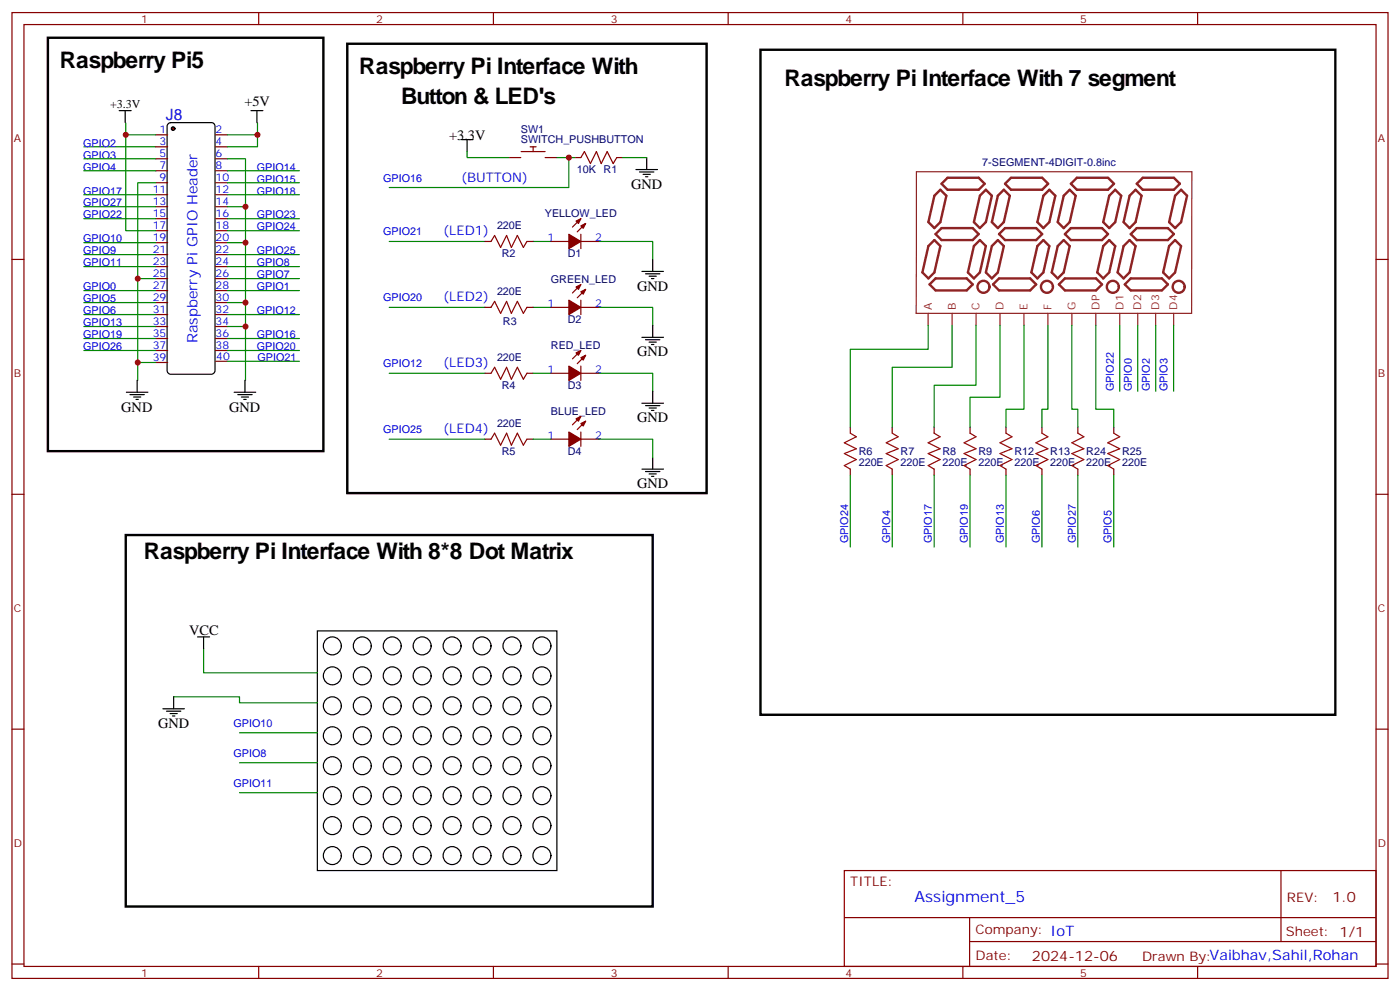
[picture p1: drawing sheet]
<svg xmlns="http://www.w3.org/2000/svg" width="412mm" height="292mm" viewBox="0 0 412 292" stroke-linecap="round" stroke-linejoin="round" font-family="sans-serif">
<g fill="none" stroke="#870000" stroke-width=".35">
<path d="M3.5 3.7h405.4v284.3h-405.4zM7.1 7.2h398.2v277.3h-398.2zM76.2 3.7v3.5M145.3 3.7v3.5M214.5 3.7v3.5M283.6 3.7v3.5M352.8 3.7v3.5M149.9 46.4h3.5M153.5 44.6h7.1M156.2 43.2h1.7M157 43.2v1.4M160.6 46.4h3.4"/>
<path d="M169.3 46.4h1.8l1.1-1.8 1.7 3.6 1.8-3.6 1.4 3.6 1.8-3.6 1.7 3.6 1.1-1.8h1.7M3.5 76.4h3.6M142.9 71.1h1.7l1.1-1.8 1.8 3.5 1.7-3.5 1.4 3.5 1.8-3.5 1.8 3.5 1-1.7h1.8M162.3 71.1h5.3M171.1 69v4.2M171.1 71.1h5.3M171.1 64.4l-2.5 2.5M172.5 65.8l-2.5 2.5M405.3 76.4h3.6M142.9 90.5h1.7l1.1-1.8 1.8 3.6 1.7-3.6 1.4 3.6 1.8-3.6 1.8 3.6 1-1.8h1.8M162.3 90.5h5.3M171.1 88.4v4.2"/>
<path d="M171.1 90.5h5.3M171.1 83.8l-2.5 2.5M172.5 85.2l-2.5 2.5M142.9 109.9h1.7l1.1-1.8 1.8 3.6 1.7-3.6 1.4 3.6 1.8-3.6 1.8 3.6 1-1.8h1.8M162.3 109.9h5.3M171.1 107.8v4.2M171.1 109.9h5.3M171.1 103.2l-2.5 2.5M172.5 104.6l-2.5 2.5M142.9 129.3h1.7l1.1-1.8 1.8 3.6 1.7-3.6 1.4 3.6 1.8-3.6 1.8 3.6 1-1.8h1.8M162.3 129.3h5.3M171.1 129.3h5.3"/>
<path d="M171.1 122.6l-2.5 2.5M171.1 127.2v4.2M172.5 124l-2.5 2.5M3.5 145.5h3.6M405.3 145.5h3.6M3.5 214.7h3.6M405.3 214.7h3.6M248.7 256.3h156.6v28.2h-156.6zM377.3 256.3v20.9M248.7 270.1h156.5M285.6 277.2h119.6M285.6 270.1v14.2"/>
<path d="M3.5 283.8h3.6M76.2 284.5v3.5M145.3 284.5v3.5M214.5 284.5v3.5M283.6 284.5v3.5M352.8 284.5v3.5M405.3 283.8h3.6"/>
</g>
<g fill="#870000" stroke="#870000" stroke-width=".35">
<path d="M167.6 127.2l3.5 2.1-3.5 2.1z"/>
<path d="M171.1 124.7l1.4-.7-.7 1.4z"/>
<path d="M169.7 123.3l1.4-.7-.7 1.4z"/>
<path d="M167.6 69l3.5 2.1-3.5 2.1z"/>
<path d="M171.1 66.5l1.4-.7-.7 1.4z"/>
<path d="M169.7 65.1l1.4-.7-.7 1.4z"/>
<path d="M167.6 88.4l3.5 2.1-3.5 2.1z"/>
<path d="M171.1 85.9l1.4-.7-.7 1.4z"/>
<path d="M169.7 84.5l1.4-.7-.7 1.4z"/>
<path d="M167.6 107.8l3.5 2.1-3.5 2.1z"/>
<path d="M171.1 105.3l1.4-.7-.7 1.4z"/>
<path d="M169.7 103.9l1.4-.7-.7 1.4z"/>
</g>
<g fill="none" stroke="#008700" stroke-width=".35">
<path d="M24.7 43.2h21.2M137.6 44.6v1.8h12.3M164 46.4h5.3M183.4 46.4h7.1M114.7 71.1h28.2M157 71.1h5.3M176.4 71.1h15.9v5.3M114.7 90.5h28.2M157 90.5h5.3M176.4 90.5h15.9v5.3M114.7 109.9h28.2M157 109.9h5.3"/>
<path d="M176.4 109.9h15.9v5.3M114.7 129.3h28.2M157 129.3h5.3M176.4 129.3h15.9v5.3"/>
</g>
<g fill="none" stroke="#000" stroke-width=".35">
<path d="M49.5 36.5l.8-.4h12l.6 .2 .4 .5v72.3l-.2 .6-.8 .5h-12l-.6-.3-.5-.8v-71.9zM135.8 41.1h3.5M137.6 41.1v3.5M187.3 49.9h6.4M188.4 50.6h4.2M189.4 51.3h2.2M190.1 52h.8M190.5 46.4v3.5M189.1 79.9h6.3M192.3 76.4v3.5M189.1 99.3h6.3M190.1 80.6h4.3"/>
<path d="M191.2 81.3h2.1M191.9 82h.7M192.3 95.8v3.5M189.1 118.7h6.3M190.1 100h4.3M190.1 119.4h4.3M191.2 100.7h2.1M191.9 101.4h.7M192.3 115.2v3.5M189.1 138.1h6.3M190.1 138.8h4.3M191.2 139.5h2.1"/>
<path d="M191.2 120.1h2.1M191.9 120.8h.7M192.3 134.6v3.5M191.9 140.2h.7"/>
</g>
<circle cx="51" cy="37.9" r=".53" fill="#870000" stroke="#000" stroke-width=".35"/>
<g fill="none" stroke="#870000" stroke-width=".35">
<path d="M45.9 39.7h3.5M63.5 39.7h3.5M45.9 43.2h3.5M45.9 46.7h3.5M45.9 50.3h3.5M45.9 53.8h3.5M45.9 57.3h3.5M63.5 43.2h3.5M63.5 46.7h3.5M63.5 50.3h3.5M63.5 53.8h3.5M63.5 57.3h3.5"/>
<path d="M45.9 60.9h3.5M45.9 64.4h3.5M45.9 67.9h3.5M45.9 71.4h3.5M45.9 75h3.5M45.9 78.5h3.5M63.5 60.9h3.5M63.5 64.4h3.5M63.5 67.9h3.5M63.5 71.4h3.5M63.5 75h3.5M63.5 78.5h3.5"/>
<path d="M45.9 82h3.5M45.9 85.5h3.5M45.9 89.1h3.5M45.9 92.6h3.5M45.9 96.1h3.5M45.9 99.7h3.5M63.5 82h3.5M63.5 85.5h3.5M63.5 89.1h3.5M63.5 92.6h3.5M63.5 96.1h3.5M63.5 99.7h3.5"/>
<path d="M45.9 103.2h3.5M45.9 106.7h3.5M63.5 103.2h3.5M63.5 106.4h3.5M250.5 125.8v1.7M250.5 138.1v1.8M262.8 125.8v1.7M262.8 138.1v1.8M275.2 125.8v1.7M275.2 138.1v1.8M285.8 125.8v1.7M285.8 138.1v1.8"/>
<path d="M296.3 125.8v1.7M296.3 138.1v1.8M306.9 125.8v1.7M306.9 138.1v1.8M317.5 125.8v1.7M317.5 138.1v1.8M328.1 125.8v1.7M328.1 138.1v1.8"/>
</g>
<g fill="none" stroke="#008700" stroke-width=".35">
<path d="M37 36.2v31.7h8.9M37 39.7h8.9M67 39.7h8.8M75.8 36.2v7h-8.8M24.7 46.7h21.2M24.7 50.3h21.2M24.7 57.3h21.2M45.9 53.8h-5.3v58.2M67 46.7h5.3v65.3M67 50.3h21.2M67 57.3h21.2M67 53.8h21.2"/>
<path d="M167.6 46.4v8.8h-52.9M24.7 71.4h21.2M24.7 60.9h21.2M24.7 64.4h21.2M24.7 75h21.2M24.7 78.5h21.2M67 71.4h5.3M67 60.9h5.3M67 64.4h21.2M67 75h21.2M67 78.5h21.2M67 67.9h21.2"/>
<path d="M24.7 96.1h21.2M24.7 89.1h21.2M24.7 85.5h21.2M24.7 92.6h21.2M24.7 99.7h21.2M40.6 82h5.3M67 82h21.2M67 96.1h5.3M67 89.1h5.3M67 85.5h21.2M67 92.6h21.2M67 99.7h21.2"/>
<path d="M273.4 95.8v7h-22.9v23M280.5 95.8v12.3h-17.7v17.7M287.5 95.8v17.6h-12.3v12.4M294.6 95.8v21.1h-8.8v8.9M301.6 95.8v24.7h-5.3v5.3M308.7 95.8v24.7h-1.8v5.3M315.7 95.8v24.7h1.8v5.3M322.8 95.8v24.7h5.3v5.3M329.8 95.8v19.4M335.1 95.8v19.4M340.4 95.8v19.4M345.7 95.8v19.4"/>
<path d="M24.7 103.2h21.2M40.6 106.7h5.3M67 106.4h21.2M67 103.2h21.2M250.5 139.9v21.1M262.8 139.9v21.1M275.2 139.9v21.1M285.8 139.9v21.1M296.3 139.9v21.1M306.9 139.9v21.1M317.5 139.9v21.1M328.1 139.9v21.1"/>
<path d="M60 191v7.1h33.5M51.2 205.1h19.4v1.8h22.9M70.6 215.7h22.9M70.6 224.5h22.9M70.6 233.4h22.9"/>
</g>
<g fill="none" stroke="#000" stroke-width=".35">
<path d="M35.1 32.6h3.5M36.9 32.6v3.5M73.9 32.6h3.5M75.7 32.6v3.5M37.2 115.5h6.4M38.3 116.2h4.2M39.3 116.9h2.2M40.1 117.6h.7M40.4 111.9v3.6M69 115.5h6.3M70 116.2h4.3M71.1 116.9h2.1"/>
<path d="M71.8 117.6h.7M72.2 111.9v3.6M58.2 187.5h3.5M60 187.5v3.5M93.5 185.7h70.5v70.6h-70.5zM48 208.7h6.3M49 209.4h4.3M50.1 210.1h2.1M50.8 210.8h.7M51.2 205.1v3.6"/>
<circle cx="97.9" cy="199" r="2.65"/>
<circle cx="97.9" cy="190.1" r="2.65"/>
<circle cx="106.7" cy="199" r="2.65"/>
<circle cx="106.7" cy="190.1" r="2.65"/>
<circle cx="115.5" cy="199" r="2.65"/>
<circle cx="115.5" cy="190.1" r="2.65"/>
<circle cx="124.4" cy="199" r="2.65"/>
<circle cx="124.4" cy="190.1" r="2.65"/>
<circle cx="133.2" cy="190.1" r="2.65"/>
<circle cx="133.2" cy="199" r="2.65"/>
<circle cx="142" cy="199" r="2.65"/>
<circle cx="142" cy="190.1" r="2.65"/>
<circle cx="150.8" cy="199" r="2.65"/>
<circle cx="150.8" cy="190.1" r="2.65"/>
<circle cx="159.6" cy="199" r="2.65"/>
<circle cx="159.6" cy="190.1" r="2.65"/>
<circle cx="97.9" cy="216.6" r="2.65"/>
<circle cx="97.9" cy="207.8" r="2.65"/>
<circle cx="106.7" cy="207.8" r="2.65"/>
<circle cx="106.7" cy="216.6" r="2.65"/>
<circle cx="115.5" cy="216.6" r="2.65"/>
<circle cx="115.5" cy="207.8" r="2.65"/>
<circle cx="124.4" cy="207.8" r="2.65"/>
<circle cx="124.4" cy="216.6" r="2.65"/>
<circle cx="133.2" cy="207.8" r="2.65"/>
<circle cx="133.2" cy="216.6" r="2.65"/>
<circle cx="142" cy="207.8" r="2.65"/>
<circle cx="142" cy="216.6" r="2.65"/>
<circle cx="150.8" cy="207.8" r="2.65"/>
<circle cx="150.8" cy="216.6" r="2.65"/>
<circle cx="159.6" cy="216.6" r="2.65"/>
<circle cx="159.6" cy="207.8" r="2.65"/>
<circle cx="97.9" cy="234.2" r="2.65"/>
<circle cx="97.9" cy="225.4" r="2.65"/>
<circle cx="106.7" cy="225.4" r="2.65"/>
<circle cx="106.7" cy="234.2" r="2.65"/>
<circle cx="115.5" cy="225.4" r="2.65"/>
<circle cx="115.5" cy="234.2" r="2.65"/>
<circle cx="124.4" cy="234.2" r="2.65"/>
<circle cx="124.4" cy="225.4" r="2.65"/>
<circle cx="133.2" cy="234.2" r="2.65"/>
<circle cx="133.2" cy="225.4" r="2.65"/>
<circle cx="142" cy="225.4" r="2.65"/>
<circle cx="142" cy="234.2" r="2.65"/>
<circle cx="150.8" cy="234.2" r="2.65"/>
<circle cx="150.8" cy="225.4" r="2.65"/>
<circle cx="159.6" cy="225.4" r="2.65"/>
<circle cx="159.6" cy="234.2" r="2.65"/>
<circle cx="97.9" cy="243.1" r="2.65"/>
<circle cx="97.9" cy="251.9" r="2.65"/>
<circle cx="106.7" cy="243.1" r="2.65"/>
<circle cx="106.7" cy="251.9" r="2.65"/>
<circle cx="115.5" cy="243.1" r="2.65"/>
<circle cx="115.5" cy="251.9" r="2.65"/>
<circle cx="124.4" cy="243.1" r="2.65"/>
<circle cx="124.4" cy="251.9" r="2.65"/>
<circle cx="133.2" cy="251.9" r="2.65"/>
<circle cx="133.2" cy="243.1" r="2.65"/>
<circle cx="142" cy="243.1" r="2.65"/>
<circle cx="142" cy="251.9" r="2.65"/>
<circle cx="150.8" cy="251.9" r="2.65"/>
<circle cx="150.8" cy="243.1" r="2.65"/>
<circle cx="159.6" cy="243.1" r="2.65"/>
<circle cx="159.6" cy="251.9" r="2.65"/>
</g>
<g fill="none" stroke="#8c2424" stroke-width=".35">
<path d="M269.9 50.6h81.2l-.1 41.7h-81.1zM273.4 92.3v3.5M280.5 92.3v3.5M287.5 92.3v3.5M294.6 92.3v3.5M301.6 92.3v3.5M308.7 92.3v3.5M315.7 92.3v3.5M322.8 92.3v3.5M329.8 92.3v3.5M335.1 92.3v3.5M340.4 92.3v3.5"/>
<path d="M345.7 92.3v3.5"/>
</g>
<g fill="none" stroke="#8c2424" stroke-width=".71">
<path d="M277 55.9l1.8 1.7-1.8 7.8-1.8 1.8-1.7-1.8 1.7-7.8zM279.1 52.3h9.2l1.8 1.8-1.8 1.8h-9.2l-1.7-1.8zM288.6 57.6l1.8-1.7 1.8 1.7-1.8 7.8-1.8 1.8-1.7-1.8zM293.9 57.6l1.8-1.7 1.8 1.7-1.8 7.8-1.8 1.8-1.7-1.8zM297.8 52.3h9.2l1.8 1.8-1.8 1.8h-9.2l-1.7-1.8zM309.1 55.9l1.8 1.7-1.8 7.8-1.8 1.8-1.7-1.8 1.7-7.8zM313.3 57.6l1.8-1.7 1.8 1.7-1.8 7.8-1.8 1.8-1.7-1.8zM317.2 52.3h9.2l1.8 1.8-1.8 1.8h-9.2l-1.7-1.8zM328.5 55.9l1.8 1.7-1.8 7.8-1.8 1.8-1.7-1.8 1.7-7.8zM332.7 57.6l1.8-1.7 1.8 1.7-1.8 7.8-1.8 1.8-1.7-1.8zM334.9 54.1l1.7-1.8h9.2l1.8 1.8-1.8 1.8h-9.2zM346.1 57.6l1.8-1.7 1.8 1.7-1.8 7.8-1.8 1.8-1.7-1.8z"/>
<path d="M273.5 72.4l1.7-1.7 1.8 1.7-1.8 7.8-1.7 1.8-1.8-1.8zM277.4 67.2h9.1l1.8 1.7-1.8 1.8h-9.1l-1.8-1.8zM288.6 70.7l1.8 1.7-1.8 7.8-1.7 1.8-1.8-1.8 1.8-7.8zM292.2 72.4l1.7-1.7 1.8 1.7-1.8 7.8-1.7 1.8-1.8-1.8zM296.1 67.2h9.1l1.8 1.7-1.8 1.8h-9.1l-1.8-1.8zM305.6 72.4l1.7-1.7 1.8 1.7-1.8 7.8-1.7 1.8-1.8-1.8zM313.3 70.7l1.8 1.7-1.8 7.8-1.7 1.8-1.8-1.8 1.8-7.8zM313.7 68.9l1.8-1.7h9.1l1.8 1.7-1.8 1.8h-9.1zM325 72.4l1.7-1.7 1.8 1.7-1.8 7.8-1.7 1.8-1.8-1.8zM331 72.4l1.7-1.7 1.8 1.7-1.8 7.8-1.7 1.8-1.8-1.8zM334.9 67.2h9.1l1.8 1.7-1.8 1.8h-9.1l-1.8-1.8zM344.4 72.4l1.7-1.7 1.8 1.7-1.8 7.8-1.7 1.8-1.8-1.8z"/>
<path d="M275.6 82h9.2l1.7 1.7-1.7 1.8h-9.2l-1.8-1.8zM294.3 82h9.2l1.7 1.7-1.7 1.8h-9.2l-1.8-1.8zM313.7 82h9.2l1.7 1.7-1.7 1.8h-9.2l-1.8-1.8zM333.1 82h9.2l1.7 1.7-1.7 1.8h-9.2l-1.8-1.8z"/>
<circle cx="289.7" cy="84.4" r="1.76"/>
<circle cx="308.4" cy="84.4" r="1.76"/>
<circle cx="327.8" cy="84.4" r="1.76"/>
<circle cx="347.2" cy="84.4" r="1.76"/>
</g>
<path d="M14.1 11.1h81.1v121.7h-81.1zM102.3 12.9h105.8v132.3h-105.8zM224 14.6h169.3v195.8h-169.3zM37 157.5h155.3v109.4h-155.3z" fill="none" stroke="#000" stroke-width=".71"/>
<path d="M250.5 127.5l1.7 1.1-3.5 1.8 3.5 1.7-3.5 1.4 3.5 1.8-3.5 1.8 1.8 1M262.8 127.5l1.8 1.1-3.5 1.8 3.5 1.7-3.5 1.4 3.5 1.8-3.5 1.8 1.7 1M275.2 127.5l1.7 1.1-3.5 1.8 3.5 1.7-3.5 1.4 3.5 1.8-3.5 1.8 1.8 1M285.8 127.5l1.7 1.1-3.5 1.8 3.5 1.7-3.5 1.4 3.5 1.8-3.5 1.8 1.8 1M296.3 127.5l1.8 1.1-3.5 1.8 3.5 1.7-3.5 1.4 3.5 1.8-3.5 1.8 1.7 1M306.9 127.5l1.8 1.1-3.5 1.8 3.5 1.7-3.5 1.4 3.5 1.8-3.5 1.8 1.7 1M317.5 127.5l1.8 1.1-3.6 1.8 3.6 1.7-3.6 1.4 3.6 1.8-3.6 1.8 1.8 1M328.1 127.5l1.7 1.1-3.5 1.8 3.5 1.7-3.5 1.4 3.5 1.8-3.5 1.8 1.8 1" fill="none" stroke="#a10000" stroke-width=".35"/>
<g fill="#c00">
<circle cx="37" cy="39.7" r=".88"/>
<circle cx="40.6" cy="82" r=".88"/>
<circle cx="40.6" cy="106.7" r=".88"/>
<circle cx="72.3" cy="96.1" r=".88"/>
<circle cx="72.3" cy="89.1" r=".88"/>
<circle cx="72.3" cy="71.4" r=".88"/>
<circle cx="72.3" cy="60.9" r=".88"/>
<circle cx="75.8" cy="39.7" r=".88"/>
<circle cx="167.6" cy="46.4" r=".88"/>
</g>
<g font-size="6.7">
<text x="17.6" y="19.9">Raspberry Pi5</text>
<text x="105.8" y="21.7">Raspberry Pi Interface With</text>
<text x="231.1" y="25.2">Raspberry Pi Interface With 7 segment</text>
<text x="118.2" y="30.5">Button &amp; LED's</text>
<text x="42.3" y="164.6">Raspberry Pi Interface With 8*8 Dot Matrix</text>
</g>
<g font-size="4.6" fill="#00f">
<text x="48.9" y="35.5">J8</text>
<text x="269.4" y="265.7">Assignment_5</text>
</g>
<g font-size="4.2">
<text x="72" y="31.3">+5V</text>
<text x="132.3" y="41.1">+3.3V</text>
<text x="185.9" y="55.6">GND</text>
<text x="187.7" y="85.5">GND</text>
<text x="187.7" y="105">GND</text>
<text x="35.7" y="121.4">GND</text>
<text x="67.5" y="121.4">GND</text>
<text x="187.7" y="124.4">GND</text>
<text x="187.7" y="143.8">GND</text>
<text x="55.7" y="186.8">VCC</text>
<text x="46.6" y="214.3">GND</text>
</g>
<text font-size="4.2" fill="#00f" x="58.2" y="101.1" transform="rotate(-90 58.2 101.1)">Raspberry Pi GPIO Header</text>
<g font-size="4.2" fill="#800">
<text x="392.5" y="265.6">1.0</text>
<text x="304" y="282.9">2024-12-06</text>
</g>
<g font-size="3.9" fill="#00f">
<text x="135.8" y="53.4">(BUTTON)</text>
<text x="130.5" y="69.3">(LED1)</text>
<text x="130.5" y="88.7">(LED2)</text>
<text x="130.5" y="108.1">(LED3)</text>
<text x="130.5" y="127.5">(LED4)</text>
</g>
<g font-size="3.9" fill="#800">
<text x="250.5" y="260.9">TITLE:</text>
<text x="379.1" y="265.6">REV:</text>
<text x="287.4" y="275.1">Company: IoT</text>
<text x="378.7" y="275.7">Sheet: 1/1</text>
<text x="287.4" y="282.8">Date:</text>
<text x="336.4" y="282.8">Drawn By:Vaibhav,Sahil,Rohan</text>
</g>
<text font-size="3.5" x="32.4" y="31.7">+3.3V</text>
<g font-size="3.2" fill="#800">
<text x="41.6" y="6.7">1</text>
<text x="110.8" y="6.7">2</text>
<text x="179.9" y="6.7">3</text>
<text x="249.1" y="6.7">4</text>
<text x="318.2" y="6.7">5</text>
<text x="4.1" y="41.8">A</text>
<text x="405.9" y="41.8">A</text>
<text x="4.1" y="110.9">B</text>
<text x="405.9" y="110.9">B</text>
<text x="4.1" y="180.1">C</text>
<text x="405.9" y="180.1">C</text>
<text x="4.1" y="249.2">D</text>
<text x="405.9" y="249.2">D</text>
<text x="41.6" y="287.5">1</text>
<text x="110.8" y="287.5">2</text>
<text x="179.9" y="287.5">3</text>
<text x="249.1" y="287.5">4</text>
<text x="318.2" y="287.5">5</text>
</g>
<g font-size="3.2" fill="#00f">
<text x="47" y="39.3">1</text>
<text x="63.5" y="39.3">2</text>
<text x="24.5" y="43.2">GPIO2</text>
<text x="24.5" y="46.7">GPIO3</text>
<text x="47" y="42.8">3</text>
<text x="47" y="46.3">5</text>
<text x="63.5" y="42.8">4</text>
<text x="63.5" y="46.3">6</text>
<text x="24.5" y="50.2">GPIO4</text>
<text x="47" y="49.9">7</text>
<text x="47" y="53.4">9</text>
<text x="63.5" y="49.9">8</text>
<text x="63.5" y="53.4">10</text>
<text x="75.7" y="50.2">GPIO14</text>
<text x="75.7" y="53.7">GPIO15</text>
<text x="112.9" y="53.4">GPIO16</text>
<text x="24.5" y="57.3">GPIO17</text>
<text x="45" y="56.9">11</text>
<text x="63.5" y="56.9">12</text>
<text x="75.7" y="57.3">GPIO18</text>
<text x="24.5" y="60.8">GPIO27</text>
<text x="24.5" y="64.3">GPIO22</text>
<text x="45" y="60.4">13</text>
<text x="45" y="64">15</text>
<text x="63.5" y="60.4">14</text>
<text x="63.5" y="64">16</text>
<text x="75.7" y="64.3">GPIO23</text>
<text x="24.5" y="71.4">GPIO10</text>
<text x="45" y="67.5">17</text>
<text x="45" y="71">19</text>
<text x="63.5" y="67.5">18</text>
<text x="63.5" y="71">20</text>
<text x="75.7" y="67.8">GPIO24</text>
<text x="112.9" y="69.3">GPIO21</text>
<text x="161.3" y="71.1">1</text>
<text x="175.3" y="71.1">2</text>
<text x="24.5" y="74.9">GPIO9</text>
<text x="45" y="74.5">21</text>
<text x="63.5" y="74.5">22</text>
<text x="75.7" y="74.9">GPIO25</text>
<text x="24.5" y="78.4">GPIO11</text>
<text x="45" y="78.1">23</text>
<text x="45" y="81.6">25</text>
<text x="63.5" y="78.1">24</text>
<text x="63.5" y="81.6">26</text>
<text x="75.7" y="78.4">GPIO8</text>
<text x="75.7" y="82">GPIO7</text>
<text x="24.5" y="85.5">GPIO0</text>
<text x="24.5" y="89">GPIO5</text>
<text x="45" y="85.1">27</text>
<text x="45" y="88.7">29</text>
<text x="63.5" y="85.1">28</text>
<text x="63.5" y="88.7">30</text>
<text x="75.7" y="85.5">GPIO1</text>
<text x="112.9" y="88.7">GPIO20</text>
<text x="24.5" y="92.5">GPIO6</text>
<text x="45" y="92.2">31</text>
<text x="45" y="95.7">33</text>
<text x="63.5" y="92.2">32</text>
<text x="63.5" y="95.7">34</text>
<text x="75.7" y="92.5">GPIO12</text>
<text x="161.3" y="90.5">1</text>
<text x="175.3" y="90.5">2</text>
<text x="24.5" y="99.6">GPIO19</text>
<text x="24.5" y="96.1">GPIO13</text>
<text x="45" y="99.2">35</text>
<text x="63.5" y="99.2">36</text>
<text x="75.7" y="99.6">GPIO16</text>
<text x="24.5" y="103.1">GPIO26</text>
<text x="45" y="102.8">37</text>
<text x="45" y="106.3">39</text>
<text x="63.5" y="102.8">38</text>
<text x="63.7" y="106">40</text>
<text x="75.7" y="103.1">GPIO20</text>
<text x="75.8" y="106.4">GPIO21</text>
<text x="112.9" y="108.1">GPIO12</text>
<text x="161.3" y="109.9">1</text>
<text x="175.3" y="109.9">2</text>
<text x="328.1" y="115.2" transform="rotate(-90 328.1 115.2)">GPIO22</text>
<text x="333.4" y="115.2" transform="rotate(-90 333.4 115.2)">GPIO0</text>
<text x="338.7" y="115.2" transform="rotate(-90 338.7 115.2)">GPIO2</text>
<text x="344" y="115.2" transform="rotate(-90 344 115.2)">GPIO3</text>
<text x="112.9" y="127.5">GPIO25</text>
<text x="161.3" y="129.3">1</text>
<text x="175.3" y="129.3">2</text>
<text x="249.8" y="159.9" transform="rotate(-90 249.8 159.9)">GPIO24</text>
<text x="262.2" y="159.9" transform="rotate(-90 262.2 159.9)">GPIO4</text>
<text x="274.5" y="159.9" transform="rotate(-90 274.5 159.9)">GPIO17</text>
<text x="285.1" y="159.9" transform="rotate(-90 285.1 159.9)">GPIO19</text>
<text x="295.7" y="159.9" transform="rotate(-90 295.7 159.9)">GPIO13</text>
<text x="306.3" y="159.9" transform="rotate(-90 306.3 159.9)">GPIO6</text>
<text x="316.9" y="159.9" transform="rotate(-90 316.9 159.9)">GPIO27</text>
<text x="327.4" y="159.9" transform="rotate(-90 327.4 159.9)">GPIO5</text>
<text x="68.8" y="214">GPIO10</text>
<text x="68.8" y="222.8">GPIO8</text>
<text x="68.8" y="231.6">GPIO11</text>
</g>
<g font-size="3.2" fill="#000080">
<text x="153.4" y="39.1">SW1</text>
<text x="153.4" y="42.2">SWITCH_PUSHBUTTON</text>
<text x="169.9" y="51.1">10K</text>
<text x="177.8" y="51">R1</text>
<text x="289.3" y="48.8">7-SEGMENT-4DIGIT-0.8inc</text>
<text x="160.5" y="64">YELLOW_LED</text>
<text x="146.4" y="67.6">220E</text>
<text x="147.8" y="75.8">R2</text>
<text x="167.2" y="75.8">D1</text>
<text x="162.3" y="83.4">GREEN_LED</text>
<text x="146.4" y="87">220E</text>
<text x="148.2" y="95.8">R3</text>
<text x="167.2" y="95.2">D2</text>
<text x="146.4" y="106.4">220E</text>
<text x="162.3" y="102.8">RED_LED</text>
<text x="147.8" y="114.6">R4</text>
<text x="167.2" y="114.6">D3</text>
<text x="146.4" y="125.8">220E</text>
<text x="162.3" y="122.2">BLUE_LED</text>
<text x="147.8" y="134">R5</text>
<text x="167.2" y="134">D4</text>
<text x="252.9" y="137.2">220E</text>
<text x="252.9" y="133.9">R6</text>
<text x="265.3" y="137.2">220E</text>
<text x="265.3" y="133.9">R7</text>
<text x="277.6" y="137.2">220E</text>
<text x="277.6" y="133.9">R8</text>
<text x="288.2" y="137.2">220E</text>
<text x="288.2" y="133.9">R9</text>
<text x="298.8" y="137.2">220E</text>
<text x="298.8" y="133.9">R12</text>
<text x="309.4" y="137.2">220E</text>
<text x="309.4" y="133.9">R13</text>
<text x="320" y="137.2">220E</text>
<text x="320" y="133.9">R24</text>
<text x="330.6" y="137.2">220E</text>
<text x="330.6" y="133.9">R25</text>
</g>
<g font-size="3.2" fill="#8d2323">
<text x="274.5" y="91.2" transform="rotate(-90 274.5 91.2)">A</text>
<text x="281.5" y="91.2" transform="rotate(-90 281.5 91.2)">B</text>
<text x="288.6" y="91.2" transform="rotate(-90 288.6 91.2)">C</text>
<text x="295.6" y="91.2" transform="rotate(-90 295.6 91.2)">D</text>
<text x="302.7" y="91.2" transform="rotate(-90 302.7 91.2)">E</text>
<text x="309.7" y="91.2" transform="rotate(-90 309.7 91.2)">F</text>
<text x="316.8" y="91.2" transform="rotate(-90 316.8 91.2)">G</text>
<text x="323.8" y="91.2" transform="rotate(-90 323.8 91.2)">DP</text>
<text x="330.9" y="91.2" transform="rotate(-90 330.9 91.2)">D1</text>
<text x="336.2" y="91.2" transform="rotate(-90 336.2 91.2)">D2</text>
<text x="341.5" y="91.2" transform="rotate(-90 341.5 91.2)">D3</text>
<text x="346.8" y="91.2" transform="rotate(-90 346.8 91.2)">D4</text>
</g>
</svg>
